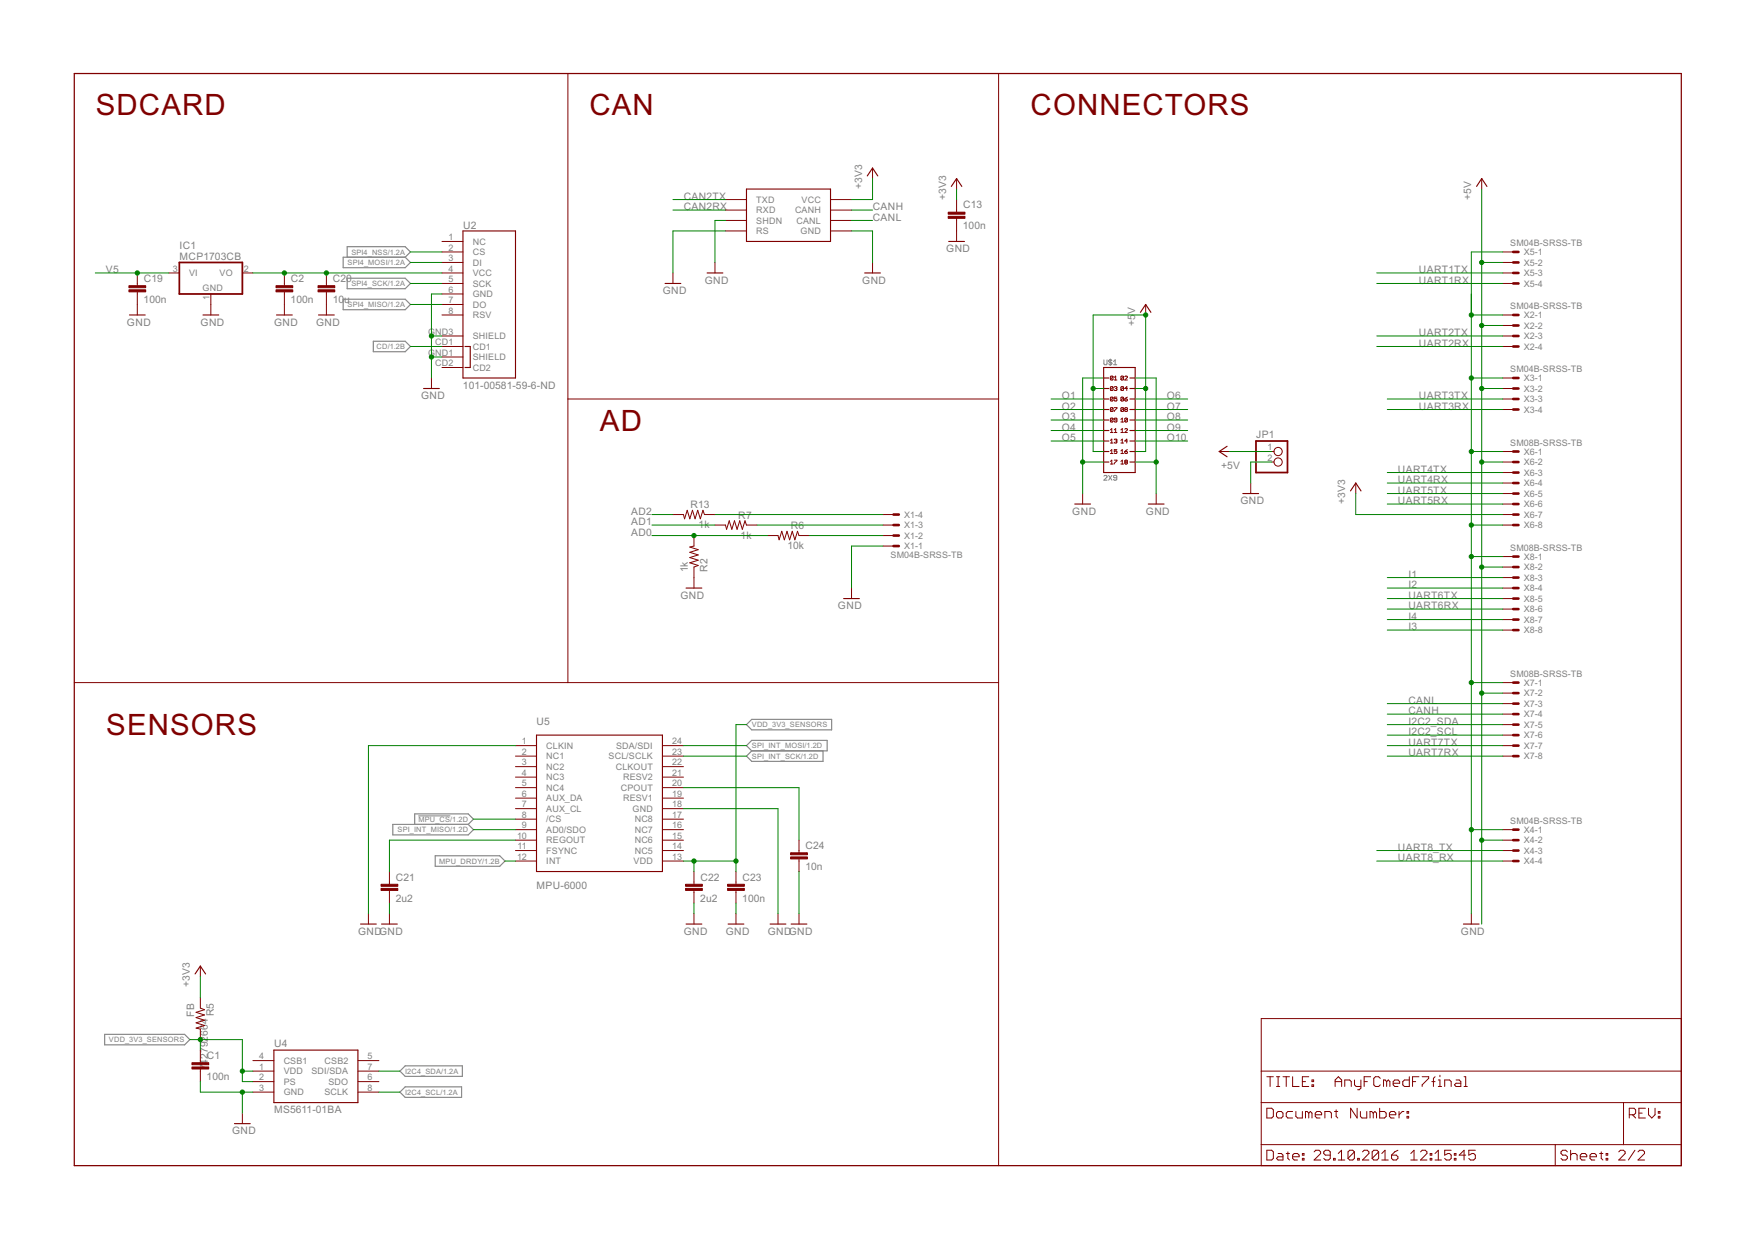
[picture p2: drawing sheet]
<svg xmlns="http://www.w3.org/2000/svg" width="297mm" height="210mm" viewBox="0 0 297 210" stroke-linecap="round" stroke-linejoin="round" font-family="sans-serif">
<path d="M186.8 60.9v.7l.2 .1h.2l.2-.1v-.7M187.9 60.8v1.1M188.2 61l-.1-.1-.5 .1 .2 .3h.3l.1 .2-.1 .2h-.3l-.2-.1M188.5 61.7h.5M188.5 61.2l.2-.3v.8M186.8 80.6l.2-.1 .4 .1v.2l-.6 .5h.6M187.6 80.5l.6 .8M188.2 80.5l-.6 .8M189 80.9h-.4l-.1-.1 .1-.3 .4 .1v.6l-.1 .1-.4-.1M70.8 138.1h5.4" fill="none" stroke="#808080" stroke-width=".17"/>
<g fill="none" stroke="#808080" stroke-width=".19">
<path d="M58.1 43.5h10.5l.9 .9-.9 .9h-10.5zM58.1 50.7h10.5l.9 .8-.9 .9h-10.5zM58.8 47.1h9.8l.9 .9-.9 .9h-9.8zM58.8 43.5v-1.7h9.8l.9 .9-.9 .8M63.2 57.8h5.4l.9 .9-.9 .8h-5.4zM66.5 139.6h12.7l.9 .8-.9 .9h-12.7zM70.2 139.6v-1.8h9l.9 .9-.9 .9M126.3 126.2l.9-.9h12.8v1.8h-12.8zM126.3 122.7l.9-.9h13.6v1.7h-13.6zM127.2 127.1l-.9 .9 .9 .9h12.1v-1.8M73.7 144.9h10.9l.9 .9-.9 .8h-10.9zM17.7 175.1h13.5l.9 .9-.9 .9h-13.5z"/>
<path d="M67.7 181.3l.9-.9h9.7v1.8h-9.7zM67.7 184.9l.9-.9h9.5v1.8h-9.5z"/>
</g>
<g fill="none" stroke="#800000" stroke-width=".17">
<path d="M96.1 12.4v103.1M169 12.4v184.9M122.8 33.8h3.5M122.8 35.6h3.5M122.8 37.3h3.5M122.8 39.1h3.5M140.6 33.8h3.5M140.6 35.6h3.5M140.6 37.3h3.5M140.6 39.1h3.5M147.7 28.4v1.8M161.9 30.2v1.8"/>
<path d="M161.9 33.8v2.1M161.9 37v3.9M250.8 30.2v1.8M23.2 46.2v2.1M23.2 49.4v3.9M28.6 46.2h1.8M35.7 49.8v3.5M41 46.2h1.8M48.1 46.2v2.1M48.1 49.4v3.9M55.2 46.2v2.1M55.2 49.4v3.9"/>
<path d="M74.8 42.7h3.6M74.8 44.4h3.6M74.8 46.2h3.6M74.8 48h3.6M74.8 53.3h3.6M74.8 56.9h3.6M74.8 58.7h3.6M74.8 49.8h3.6M74.8 51.5h3.6M74.8 40.9h3.6M113.9 46.2v1.8M121 44.4v1.8"/>
<path d="M147.7 44.4v1.8M193.9 51.5v1.8M254.3 42.7h1.8M254.3 44.4h1.8M254.3 46.2h1.8M254.3 48h1.8M254.3 53.3h1.8M254.3 55.1h1.8M254.3 56.9h1.8M254.3 58.7h1.8M73 64v1.8M74.8 60.4h3.6"/>
<path d="M74.8 62.2h3.6M96.1 67.5h72.9M187.9 73.2h.5M187.9 74.5l.3-.2v.7M187.9 72.8l.3-.2v.6M187.9 76.3l.3-.2v.7M187.9 78.1l.3-.2v.6M187.9 75h.5M187.9 76.8h.5M187.9 78.5h.5M188.4 63.8l-.4-.1-.1 .5M188.4 65.6l-.4-.2-.1 .6"/>
<path d="M188.4 67.3l-.4-.1-.1 .6M188.4 69.1l-.4-.1-.1 .6M188.4 70.9l-.4-.1-.1 .5M188.4 63.8l-.1 .5-.4-.1M188.4 65.6l-.1 .5-.4-.1M188.4 67.3l-.1 .6-.4-.1M188.4 69.1l-.1 .6-.4-.1M188.4 70.9l-.1 .5-.4-.1M188.4 63.8l-.5 .4M188.4 65.6l-.5 .4M188.4 67.3l-.5 .5M188.4 69.1l-.5 .5"/>
<path d="M188.4 70.9l-.5 .4M188.6 64.3h.4M188.6 63.9l.2-.2v.6M188.6 72.8l.2-.2v.6M188.6 65.6l.3-.2 .1 .2-.1 .2M188.6 69h.4l-.4 .7M188.6 74.4l.3-.1 .1 .1-.1 .3M188.6 77.9h.4l-.4 .6M188.6 73.2h.4M188.8 65.8h.1M188.8 74.7h.1M188.9 65.8l.1 .1-.1 .2-.3-.1"/>
<path d="M188.9 74.7l.1 .1-.1 .2-.3-.1M189 67.2h-.4v.3l.2-.1 .2 .1-.1 .4-.3-.1M189 71.1h-.3l-.1-.1 .1-.2 .3 .1v.4l-.1 .1-.3-.1M189 76.1h-.4v.3l.2-.1 .2 .1-.1 .4-.3-.2M189.7 71.4h.5M189.7 71l.2-.2v.6M189.7 72.8l.2-.2v.6M189.7 74.5l.2-.2v.7M189.7 76.3l.2-.2v.7M189.7 78.1l.2-.2v.6M189.7 73.2h.5M189.7 75h.5"/>
<path d="M189.7 76.8h.5M189.7 78.5h.5M190.2 63.8l-.4-.1-.1 .5M190.2 65.6l-.4-.2-.1 .6M190.2 63.8v.4l-.1 .1-.4-.1M190.2 65.6l-.1 .5-.4-.1M190.2 67.3l-.4-.1-.1 .6M190.2 69.1l-.4-.1-.1 .6M190.2 67.3v.5l-.1 .1-.4-.1M190.2 69.1v.5l-.1 .1-.4-.1M190.2 63.8l-.5 .4M190.2 65.6l-.5 .4"/>
<path d="M190.2 67.3l-.5 .5M190.2 69.1l-.5 .5M190.4 67.5h.3l.1 .3-.3 .1zM190.4 63.8l.1-.1 .3 .1-.4 .5h.4M190.4 72.7l.1-.1 .3 .1-.4 .5h.4M190.4 76.4h.3l.1 .2-.3 .2zM190.5 69.3h.2M190.5 69.3l-.1-.1 .1-.2 .3 .1-.1 .2M190.5 69.3l-.1 .1 .1 .3 .3-.1-.1-.3M190.5 78.2l-.1-.1 .1-.2 .3 .1-.1 .2M190.5 78.2l-.1 .1 .1 .2 .3-.1-.1-.2M190.5 78.2h.2"/>
<path d="M190.8 65.8h-.4l.3-.4v.7M190.8 70.9l-.1 .5-.3-.1M190.8 74.7h-.4l.3-.4v.7M190.8 67.2l-.4 .3M190.8 70.9l-.1-.1-.3 .1v.4M190.8 70.9l-.4 .4M190.8 76.1l-.4 .3M206.4 76.4h1.7M215.2 76.4h.4M215.2 78.2h.4M254.3 67.5h1.8M254.3 64h1.8"/>
<path d="M254.3 65.8h1.8M254.3 69.3h1.8M254.3 76.4h1.8M254.3 78.2h1.8M254.3 80h1.8M113.9 87.1h1.8l.2 .7 .4-1.4 .5 1.4 .4-1.4 .4 1.4 .5-1.4 .4 1.4 .5-1.4 .2 .7h1.8M117.5 90.7v1.7l-.7 .2 1.4 .4-1.4 .5 1.4 .4-1.4 .5 1.4 .4-1.4 .5 1.4 .4-.7 .3v3.5M121 88.9h1.8l.2 .7 .4-1.4 .5 1.4 .4-1.4 .5 1.4 .4-1.4 .4 1.4 .5-1.4 .2 .7h1.8M129.9 90.7h1.8l.2 .7 .4-1.5 .5 1.5 .4-1.5 .4 1.5 .5-1.5 .4 1.5 .5-1.5 .2 .8h1.8M144.1 99.5v1.8M149.5 87.1h1.7M149.5 88.9h1.7"/>
<path d="M149.5 90.7h1.7M149.5 92.4h1.7M183.2 83.5v1.8M195.7 83.5v1.8M211.7 81.8v1.7M229.5 81.8v1.7M254.3 94.2h1.8M254.3 96h1.8M254.3 97.8h1.8M254.3 99.5h1.8M254.3 81.8h1.8M254.3 83.5h1.8"/>
<path d="M254.3 85.3h1.8M254.3 87.1h1.8M254.3 88.9h1.8M12.6 115.5h156.4M254.3 115.5h1.8M254.3 101.3h1.8M254.3 103.1h1.8M254.3 104.9h1.8M254.3 106.7h1.8M254.3 117.3h1.8M254.3 119.1h1.8M87.2 126.2h3.6"/>
<path d="M87.2 128h3.6M87.2 129.8h3.6M87.2 131.6h3.6M87.2 133.3h3.6M87.2 135.1h3.6M87.2 136.9h3.6M87.2 138.7h3.6M112.1 126.2h3.6M112.1 128h3.6M112.1 129.8h3.6M112.1 131.6h3.6M112.1 133.3h3.6"/>
<path d="M112.1 135.1h3.6M112.1 136.9h3.6M112.1 138.7h3.6M254.3 126.2h1.8M254.3 128h1.8M254.3 120.9h1.8M254.3 122.7h1.8M254.3 124.4h1.8M62.4 154.6v1.8M65.9 147.5v2.2M65.9 150.7v2.2M65.9 154.6v1.8"/>
<path d="M87.2 140.4h3.6M87.2 142.2h3.6M87.2 144h3.6M87.2 145.8h3.6M112.1 140.4h3.6M112.1 142.2h3.6M112.1 144h3.6M112.1 145.8h3.6M117.5 147.5v2.2M117.5 150.7v2.2M117.5 154.6v1.8M124.6 147.5v2.2"/>
<path d="M124.6 150.7v2.2M124.6 154.6v1.8M131.7 154.6v1.8M135.2 142.2v2.1M135.2 145.4v2.1M135.2 154.6v1.8M249 154.6v1.8M254.3 140.4h1.8M254.3 142.2h1.8M254.3 144h1.8M254.3 145.8h1.8M33.9 163.5v1.8"/>
<path d="M33.9 168.9v1.7l.7 .3-1.4 .5 1.4 .4-1.4 .5 1.4 .4-1.4 .4 1.4 .5-1.4 .4 .7 .2v1.8M33.9 177.8v2.1M42.8 179.5h3.6M60.6 179.5h3.5M213.5 172.4h71.1v24.9h-71.1zM33.9 181v2.1M41 188.4v1.8M42.8 181.3h3.6M42.8 183.1h3.6M42.8 184.9h3.6M60.6 181.3h3.5M60.6 183.1h3.5"/>
<path d="M60.6 184.9h3.5M213.5 181.3h71.1M213.5 186.6h71.1M213.5 193.8h71.1M214.4 187.6h.8l.3 .3v1.1l-.3 .3h-.8zM214.4 194.7h.8l.3 .3v1.1l-.3 .3h-.8zM214.4 182.3h1.1M215 182.3v1.6M216 182.3h.6M216 183.9h.6M216.3 195.3h.6l.2 .2v.9h-.8l-.3-.3 .3-.3h.8M216.3 188.2h.6l.2 .2v.6l-.2 .3h-.6l-.3-.3v-.6z"/>
<path d="M216.3 182.3v1.6M217.1 182.3h1.1M217.7 195.3h.5M217.7 182.3v1.6M218 195v1.1l.2 .3M218.8 195.8h1.1v-.3l-.3-.2h-.5l-.3 .2v.6l.3 .3h.5M218.8 182.3v1.6h1.1M218.8 188.2h-.8l-.3 .2v.6l.3 .3h.8M219.3 188.2v.8l.3 .3h.8v-1.1M220.4 183.1h.6M220.4 196.1h.3v.3h-.3zM220.4 195.3h.3v.2h-.3z"/>
<path d="M221.5 182.3h-1.1v1.6h1.1M221.5 188.4l-.3-.2h-.2v1.1M221.5 188.4l.3-.2 .3 .2v.9M221.5 188.4v.9M222.1 182.8h.2v.3h-.2zM222.1 183.6h.2v.3h-.2zM222.4 195l.3-.3h.5l.3 .3v.3l-1.1 1.1h1.1M222.6 188.7h1.1v-.3l-.3-.2h-.5l-.3 .2v.6l.3 .3h.5M224.2 189.3v-1.1h.9l.2 .2v.9M225.1 195.5h-.8l-.3-.2v-.3l.3-.3h.6l.2 .3v1.1l-.2 .3h-.6l-.3-.3M225.7 196.1h.3v.3h-.3zM225.9 188.2h.5"/>
<path d="M226 183.1h1.1M226 183.9v-1.1l.5-.5 .6 .5v1.1M226.1 187.9v1.1l.3 .3M226.5 196.4h1.1M226.5 195.3l.6-.6v1.7M227.6 183.9v-1.1h.8l.3 .3v.8M229.2 195v1.1l-.2 .3h-.6l-.2-.3M229.2 195l-.2-.3h-.6l-.2 .3v1.1M229.2 195l-1 1.1M229.3 182.8v.8l.2 .3h.8M229.7 187.6v1.7l-1.1-1.7v1.7M229.8 196.1h.3v.3h-.3z"/>
<path d="M230.3 188.2v.8l.2 .3h.8v-1.1M230.3 182.8v1.4l-.2 .3h-.3M230.6 195l.3-.3h.5l.3 .3v.3l-1.1 1.1h1.1M230.9 183.1h.5M232 182.3h-1.1v1.6M232.4 188.4l-.2-.2h-.3v1.1M232.4 188.4v.9M232.4 188.4l.3-.2 .3 .2v.9M233.3 195v1.1l-.2 .3h-.6l-.3-.3M233.3 195l-.2-.3h-.6l-.3 .3v1.1M233.3 195l-1.1 1.1M233.5 187.6v1.7h.8l.3-.3v-.6l-.3-.2h-.8"/>
<path d="M233.6 182.5l-.3-.2h-.5l-.3 .2v1.1l.3 .3h.5l.3-.3M233.9 196.4h1.1M233.9 195.3l.5-.6v1.7M234.7 183.1l-.3-.3h-.2v1.1M234.7 183.1v.8M234.7 183.1l.3-.3 .2 .3v.8M235.2 188.7h1v-.3l-.2-.2h-.6l-.2 .2v.6l.2 .3h.6M235.5 195.5h.8l.3 .3v.3l-.3 .3h-.5l-.3-.3zM235.8 183.4h1.1v-.3l-.3-.3h-.5l-.3 .3v.5l.3 .3h.5M236.6 194.7l-.5 .3-.6 .5M236.8 188.2v1.1M237.6 188.2h-.3l-.5 .5"/>
<path d="M238.1 189h.3v.3h-.3zM238.1 188.2h.3v.2h-.3zM238.5 182.3v1.6h-.8l-.3-.3v-.5l.3-.3h.8M238.8 196.4h1.1M238.8 195.3l.5-.6v1.7M239.1 183.1h.5M240.2 182.3h-1.1v1.6M240.4 195l.3-.3h.5l.3 .3v.3l-1.1 1.1h1.1M240.7 182.3h1.1v.2l-1.1 1.1v.3M242.1 196.1h.2v.3h-.2zM242.1 195.3h.2v.2h-.2zM242.3 183.1h.6"/>
<path d="M242.9 196.4h1.1M242.9 195.3l.5-.6v1.7M242.9 182.3l-.3 .2v1.4M243.4 183.9h.6M243.4 182.8h.3v1.1M243.7 182v.3M244.5 183.9v-1.1h.8l.3 .3v.8M245.6 194.7h-1.1v.8l.6-.2h.2l.3 .2v.6l-.3 .3h-.5l-.3-.3M246.1 196.1h.3v.3h-.3zM246.1 195.3h.3v.2h-.3zM246.4 182.8h.6l.2 .3v.8h-.8l-.2-.3 .2-.2h.8M247.8 182.3h.3v1.6"/>
<path d="M247.8 183.9h.5M248.1 195.5h-1.1l.8-.8v1.7M249.7 194.7h-1.1v.8l.6-.2h.2l.3 .2v.6l-.3 .3h-.5l-.3-.3M263.2 193.8v3.5M265.3 195l-.3-.3h-.5l-.3 .3v.3l.3 .2h.5l.3 .3v.3l-.3 .3h-.5l-.3-.3M265.8 195.5l.3-.2h.6l.2 .2v.9M265.8 194.7v1.7M267.5 195.8h1.1v-.3l-.3-.2h-.6l-.2 .2v.6l.2 .3h.6M269.1 195.8h1.1v-.3l-.3-.2h-.5l-.3 .2v.6l.3 .3h.5M270.7 195.3h.6M271 195v1.1l.3 .3M271.8 196.1h.3v.3h-.3z"/>
<path d="M271.8 195.3h.3v.2h-.3zM274 195l.3-.3h.5l.3 .3v.3l-1.1 1.1h1.1M274.8 186.6v7.2M275.8 188.7h.8l.2-.3v-.5l-.2-.3h-.8v1.7M276.3 188.7l.5 .6M276.7 194.7l-1.1 1.7M277.2 195l.3-.3h.6l.2 .3v.3l-1.1 1.1h1.1M277.4 188.4h.5M278.5 187.6h-1.1v1.7h1.1M279 187.6v1.1l.6 .6 .5-.6v-1.1M280.7 189h.2v.3h-.2zM280.7 188.2h.2v.2h-.2z"/>
<circle cx="216.3" cy="76.4" r=".7"/>
<circle cx="216.3" cy="78.2" r=".7"/>
</g>
<g fill="none" stroke="#800000" stroke-width=".19">
<path d="M78.4 39.1h8.8v24.9h-8.8zM126.3 32h14.3v8.9h-14.3zM146.8 29.8l.9-1.4 .9 1.4M161 31.6l.9-1.4 .9 1.4M249.9 31.6l.9-1.4 .9 1.4M21.9 53.3h2.7M34.4 53.3h2.6M46.8 53.3h2.7M53.9 53.3h2.7M78.7 58.7h.9v3.5h-.9M112.6 48h2.6M119.7 46.2h2.6"/>
<path d="M146.3 46.2h2.7M160.6 40.9h2.6M193 52.9l.9-1.4 .9 1.4M71.7 65.8h2.7M186.8 62.2h5.3v17.8h-5.3zM186.8 64h.9M186.8 65.8h.9M186.8 67.5h.9M186.8 69.3h.9M186.8 71.1h.9M186.8 72.9h.9M186.8 74.7h.9"/>
<path d="M186.8 76.4h.9M186.8 78.2h.9M191.2 64h.9M191.2 65.8h.9M191.2 67.5h.9M191.2 69.3h.9M191.2 71.1h.9M191.2 72.9h.9M191.2 74.7h.9M191.2 76.4h.9M191.2 78.2h.9M207.7 75.5l-1.3 .9 1.3 .9"/>
<path d="M116.1 99.5h2.7M181.9 85.3h2.7M194.4 85.3h2.6M210.4 83.5h2.6M228.6 83.1l.9-1.3 .9 1.3M142.8 101.3h2.7M90.8 124.4h21.3v23.1h-21.3zM61 156.4h2.7M64.6 156.4h2.6M116.1 156.4h2.7M123.2 156.4h2.7M130.3 156.4h2.7"/>
<path d="M133.9 156.4h2.7M247.7 156.4h2.6M33 164.9l.9-1.4 .9 1.4M46.4 177.8h14.2v8.8h-14.2zM39.7 190.2h2.7"/>
</g>
<g fill="#800000" stroke="#800000" stroke-width=".17">
<path d="M32.5 180.6h2.8v.4h-2.8z"/>
<path d="M32.5 179.9h2.8v.3h-2.8z"/>
<path d="M64.5 150.4h2.8v.3h-2.8z"/>
<path d="M64.5 149.7h2.8v.3h-2.8z"/>
<path d="M116 150.4h2.9v.3h-2.9z"/>
<path d="M116 149.7h2.9v.3h-2.9z"/>
<path d="M133.8 145.1h2.9v.3h-2.9z"/>
<path d="M133.8 144.4h2.9v.3h-2.9z"/>
<path d="M123.1 150.4h2.9v.3h-2.9z"/>
<path d="M123.1 149.7h2.9v.3h-2.9z"/>
<path d="M160.5 36.6h2.8v.4h-2.8z"/>
<path d="M160.5 35.9h2.8v.4h-2.8z"/>
<path d="M46.7 49.1h2.9v.3h-2.9z"/>
<path d="M46.7 48.4h2.9v.3h-2.9z"/>
<path d="M21.8 49.1h2.9v.3h-2.9z"/>
<path d="M21.8 48.4h2.9v.3h-2.9z"/>
<path d="M53.8 49.1h2.9v.3h-2.9z"/>
<path d="M53.8 48.4h2.9v.3h-2.9z"/>
</g>
<path d="M12.6 12.4h272v184.9h-272z" fill="none" stroke="#800000" stroke-width=".21"/>
<g fill="none" stroke="#800000" stroke-width=".44">
<path d="M256.1 42.7h.9M256.1 44.4h.9M256.1 46.2h.9M256.1 48h.9M256.1 53.3h.9M256.1 55.1h.9M256.1 56.9h.9M256.1 58.7h.9M256.1 64h.9M256.1 65.8h.9M256.1 67.5h.9M256.1 69.3h.9"/>
<path d="M256.1 76.4h.9M256.1 78.2h.9M256.1 80h.9M151.2 87.1h.9M151.2 88.9h.9M151.2 92.4h.9M151.2 90.7h.9M256.1 94.2h.9M256.1 96h.9M256.1 97.8h.9M256.1 99.5h.9M256.1 81.8h.9"/>
<path d="M256.1 83.5h.9M256.1 85.3h.9M256.1 87.1h.9M256.1 88.9h.9M256.1 101.3h.9M256.1 103.1h.9M256.1 104.9h.9M256.1 106.7h.9M256.1 115.5h.9M256.1 117.3h.9M256.1 119.1h.9M256.1 120.9h.9"/>
<path d="M256.1 122.7h.9M256.1 124.4h.9M256.1 126.2h.9M256.1 128h.9M256.1 140.4h.9M256.1 142.2h.9M256.1 144h.9M256.1 145.8h.9"/>
</g>
<path d="M30.4 44.4h10.6v5.4h-10.6zM212.6 74.7h5.3v5.3h-5.3z" fill="none" stroke="#800000" stroke-width=".3"/>
<g fill="none" stroke="#008000" stroke-width=".17">
<path d="M113.9 33.8h8.9M113.9 35.6h8.9M122.8 39.1h-8.9v7.1M122.8 37.3h-1.8v7.1M144.1 39.1h3.6v5.3M144.1 37.3h3.6M144.1 35.6h3.6M147.7 30.2v3.6h-3.6M161.9 32v1.8M250.8 32v124.4M16.1 46.2h12.5M42.8 46.2h32"/>
<path d="M69.5 42.7h5.3M69.5 44.4h5.3M69.5 48h5.3M69.5 58.7h5.3M69.5 51.5h5.3M73 56.9h1.8M74.8 49.8h-1.8v14.2M233 56.9h21.3M233 48h21.3M233 46.2h21.3M233 58.7h21.3M249 53.3h5.3"/>
<path d="M250.8 55.1h3.5M250.8 44.4h3.5M254.3 42.7h-5.3v111.9M73 60.4h1.8M177.9 69.3h8.9M177.9 67.5h8.9M177.9 72.9h8.9M177.9 74.7h8.9M177.9 71.1h8.9M183.2 78.2h3.6M185 65.8h1.8M186.8 64h-3.6v19.5"/>
<path d="M186.8 76.4h-1.8v-23.1h8.9v23.1h-1.8M192.1 64h3.6v19.5M192.1 78.2h3.6M192.1 65.8h1.8M192.1 69.3h8.9M192.1 67.5h8.9M192.1 72.9h8.9M192.1 74.7h8.9M192.1 71.1h8.9M208.1 76.4h7.1M215.2 78.2h-3.5v3.6M234.8 69.3h19.5"/>
<path d="M234.8 67.5h19.5M234.8 80h19.5M249 64h5.3M249 76.4h5.3M250.8 78.2h3.5M250.8 65.8h3.5M110.3 88.9h10.7M110.3 87.1h3.6M110.3 90.7h19.6M121 87.1h28.5M128.1 88.9h21.4M137 90.7h12.5"/>
<path d="M149.5 92.4h-5.4v7.1M229.5 83.5v3.6h24.8M234.8 81.8h19.5M234.8 85.3h19.5M234.8 83.5h19.5M234.8 99.5h19.5M234.8 97.8h19.5M249 94.2h5.3M249 88.9h5.3M250.8 96h3.5M234.8 101.3h19.5M234.8 103.1h19.5"/>
<path d="M234.8 104.9h19.5M234.8 106.7h19.5M234.8 119.1h19.5M249 115.5h5.3M250.8 117.3h3.5M80.1 138.7h7.1M87.2 126.2h-24.8v28.4M115.7 136.9h16v17.7M115.7 126.2h10.6M115.7 133.3h19.5v8.9M115.7 128h10.6M126.3 122.7h-1.7v24.8"/>
<path d="M234.8 126.2h19.5M234.8 128h19.5M234.8 122.7h19.5M234.8 120.9h19.5M234.8 124.4h19.5M65.9 152.9v1.7M80.1 140.4h7.1M85.5 145.8h1.7M87.2 142.2h-21.3v5.3M115.7 145.8h8.9M117.5 145.8v1.7M117.5 152.9v1.7"/>
<path d="M124.6 152.9v1.7M135.2 147.5v7.1M233 145.8h21.3M233 144h21.3M249 140.4h5.3M250.8 142.2h3.5M32.1 176h8.9v7.1h1.8M33.9 165.3v3.6M33.9 176v1.8M33.9 183.1v1.8h8.9M41 184.9v3.5M41 181.3h1.8"/>
<path d="M64.1 184.9h3.6M64.1 181.3h3.6"/>
</g>
<g fill="#008000" stroke="#008000" stroke-width=".17">
<circle cx="41" cy="184.9" r=".36"/>
<circle cx="183.2" cy="78.2" r=".36"/>
<circle cx="195.7" cy="78.2" r=".36"/>
<circle cx="249" cy="140.4" r=".36"/>
<circle cx="249" cy="64" r=".36"/>
<circle cx="249" cy="53.3" r=".36"/>
<circle cx="249" cy="88.9" r=".36"/>
<circle cx="249" cy="94.2" r=".36"/>
<circle cx="249" cy="115.5" r=".36"/>
<circle cx="249" cy="76.4" r=".36"/>
<circle cx="73" cy="56.9" r=".36"/>
<circle cx="73" cy="60.4" r=".36"/>
<circle cx="33.9" cy="176" r=".36"/>
<circle cx="41" cy="181.3" r=".36"/>
<circle cx="117.5" cy="145.8" r=".36"/>
<circle cx="124.6" cy="145.8" r=".36"/>
<circle cx="185" cy="65.8" r=".36"/>
<circle cx="193.9" cy="65.8" r=".36"/>
<circle cx="193.9" cy="53.3" r=".36"/>
<circle cx="250.8" cy="55.1" r=".36"/>
<circle cx="250.8" cy="65.8" r=".36"/>
<circle cx="250.8" cy="44.4" r=".36"/>
<circle cx="250.8" cy="96" r=".36"/>
<circle cx="250.8" cy="117.3" r=".36"/>
<circle cx="250.8" cy="142.2" r=".36"/>
<circle cx="250.8" cy="78.2" r=".36"/>
<circle cx="117.5" cy="90.7" r=".36"/>
<circle cx="23.2" cy="46.2" r=".36"/>
<circle cx="48.1" cy="46.2" r=".36"/>
<circle cx="55.2" cy="46.2" r=".36"/>
</g>
<g font-size="5.6" fill="#800000">
<text x="16.2" y="19.6">SDCARD</text>
<text x="99.8" y="19.6">CAN</text>
<text x="174.4" y="19.6">CONNECTORS</text>
<text x="101.5" y="72.9">AD</text>
<text x="18" y="124.4">SENSORS</text>
</g>
<g font-size="1.9" fill="#808080">
<text x="115.7" y="35.5">CAN2RX</text>
<text x="115.7" y="33.8">CAN2TX</text>
<text x="145.9" y="32" transform="rotate(-90 145.9 32)">+3V3</text>
<text x="147.7" y="35.5">CANH</text>
<text x="160.1" y="33.8" transform="rotate(-90 160.1 33.8)">+3V3</text>
<text x="163" y="35.3">C13</text>
<text x="249" y="33.8" transform="rotate(-90 249 33.8)">+5V</text>
<text x="78.4" y="38.7">U2</text>
<text x="147.7" y="37.3">CANL</text>
<text x="163" y="38.8">100n</text>
<text x="17.9" y="46.2">V5</text>
<text x="24.3" y="47.7">C19</text>
<text x="30.4" y="44">MCP1703CB</text>
<text x="30.4" y="42.2">IC1</text>
<text x="49.2" y="47.7">C2</text>
<text x="56.3" y="47.7">C20</text>
<text x="119.3" y="48">GND</text>
<text x="145.9" y="48">GND</text>
<text x="160.2" y="42.7">GND</text>
<text x="240.2" y="48">UART1RX</text>
<text x="240.2" y="46.2">UART1TX</text>
<text x="24.3" y="51.3">100n</text>
<text x="49.2" y="51.3">100n</text>
<text x="56.3" y="51.3">10u</text>
<text x="112.2" y="49.8">GND</text>
<text x="192.1" y="53.1" transform="rotate(-90 192.1 53.1)">V</text>
<text x="21.5" y="55.1">GND</text>
<text x="33.9" y="55.1">GND</text>
<text x="46.4" y="55.1">GND</text>
<text x="53.5" y="55.1">GND</text>
<text x="192.1" y="55.1" transform="rotate(-90 192.1 55.1)">+5</text>
<text x="240.2" y="58.7">UART2RX</text>
<text x="240.2" y="56.9">UART2TX</text>
<text x="78.4" y="65.8">101-00581-59-6-ND</text>
<text x="71.3" y="67.5">GND</text>
<text x="179.7" y="69.3">O2</text>
<text x="179.7" y="67.5">O1</text>
<text x="179.7" y="71.1">O3</text>
<text x="197.5" y="67.5">O6</text>
<text x="197.5" y="69.3">O7</text>
<text x="197.5" y="71.1">O8</text>
<text x="240.2" y="69.3">UART3RX</text>
<text x="240.2" y="67.5">UART3TX</text>
<text x="179.7" y="72.9">O4</text>
<text x="179.7" y="74.7">O5</text>
<text x="197.5" y="72.9">O9</text>
<text x="197.5" y="74.7">O10</text>
<text x="212.6" y="74.2">JP1</text>
<text x="206.7" y="79.5">+5V</text>
<text x="236.6" y="81.8">UART4RX</text>
<text x="236.6" y="80">UART4TX</text>
<text x="236.6" y="83.5">UART5TX</text>
<text x="106.8" y="88.9">AD1</text>
<text x="106.8" y="87.1">AD2</text>
<text x="116.9" y="86.1">R13</text>
<text x="118.2" y="89.4">1k</text>
<text x="125" y="87.8">R7</text>
<text x="133.9" y="89.6">R6</text>
<text x="181.5" y="87.1">GND</text>
<text x="193.9" y="87.1">GND</text>
<text x="209.9" y="85.3">GND</text>
<text x="227.7" y="85.3" transform="rotate(-90 227.7 85.3)">+3V3</text>
<text x="236.6" y="85.3">UART5RX</text>
<text x="106.8" y="90.7">AD0</text>
<text x="125.4" y="91.2">1k</text>
<text x="133.3" y="93">10k</text>
<text x="115.2" y="101.3">GND</text>
<text x="116.4" y="96.9" transform="rotate(-90 116.4 96.9)">1k</text>
<text x="119.8" y="96.8" transform="rotate(-90 119.8 96.8)">R2</text>
<text x="238.4" y="101.3">UART6TX</text>
<text x="238.4" y="99.5">I2</text>
<text x="238.4" y="97.8">I1</text>
<text x="141.8" y="103.1">GND</text>
<text x="238.4" y="103.1">UART6RX</text>
<text x="238.4" y="104.9">I4</text>
<text x="238.4" y="106.7">I3</text>
<text x="238.4" y="119.1">CANL</text>
<text x="90.8" y="122.7">U5</text>
<text x="238.4" y="120.9">CANH</text>
<text x="238.4" y="124.4">I2C2_SCL</text>
<text x="238.4" y="122.7">I2C2_SDA</text>
<text x="238.4" y="126.2">UART7TX</text>
<text x="238.4" y="128">UART7RX</text>
<text x="136.3" y="143.7">C24</text>
<text x="236.6" y="144">UART8_TX</text>
<text x="67" y="149.1">C21</text>
<text x="118.6" y="149.1">C22</text>
<text x="125.7" y="149.1">C23</text>
<text x="136.3" y="147.3">10n</text>
<text x="236.6" y="145.8">UART8_RX</text>
<text x="67" y="152.6">2u2</text>
<text x="90.8" y="150.6">MPU-6000</text>
<text x="118.5" y="152.6">2u2</text>
<text x="125.6" y="152.6">100n</text>
<text x="60.6" y="158.2">GNDGND</text>
<text x="115.7" y="158.2">GND</text>
<text x="122.8" y="158.2">GND</text>
<text x="129.9" y="158.2">GNDGND</text>
<text x="247.3" y="158.2">GND</text>
<text x="32.1" y="167.1" transform="rotate(-90 32.1 167.1)">+3V3</text>
<text x="32.8" y="172.1" transform="rotate(-90 32.8 172.1)">FB</text>
<text x="36.2" y="172" transform="rotate(-90 36.2 172)">R5</text>
<text x="35" y="179.3">C1</text>
<text x="46.4" y="177.2">U4</text>
<text x="35" y="182.8">100n</text>
<text x="35.2" y="181.2" transform="rotate(-90 35.2 181.2)">7</text>
<text x="35.2" y="180.2" transform="rotate(-90 35.2 180.2)">42792664</text>
<text x="39.3" y="192">GND</text>
<text x="46.4" y="188.4">MS5611-01BA</text>
</g>
<g font-size="1.7" fill="#808080">
<text x="128" y="34.3">TXD</text>
<text x="135.7" y="34.3">VCC</text>
<text x="75.9" y="40.6">1</text>
<text x="80" y="41.4">NC</text>
<text x="128" y="36.1">RXD</text>
<text x="128" y="37.9">SHDN</text>
<text x="128" y="39.6">RS</text>
<text x="134.6" y="36.1">CANH</text>
<text x="134.8" y="37.9">CANL</text>
<text x="135.5" y="39.6">GND</text>
<text x="255.6" y="41.7">SM04B-SRSS-TB</text>
<text x="29.3" y="46">3</text>
<text x="32" y="46.7">VI</text>
<text x="37.2" y="46.7">VO</text>
<text x="41.3" y="46">2</text>
<text x="75.9" y="42.4">2</text>
<text x="75.9" y="44.2">3</text>
<text x="75.9" y="46">4</text>
<text x="75.9" y="47.7">5</text>
<text x="80" y="43.2">CS</text>
<text x="80" y="45">DI</text>
<text x="80" y="46.7">VCC</text>
<text x="257.9" y="43.2">X5-1</text>
<text x="257.9" y="45">X5-2</text>
<text x="257.9" y="46.7">X5-3</text>
<text x="34.3" y="49.2">GND</text>
<text x="35.4" y="50.8" transform="rotate(-90 35.4 50.8)">1</text>
<text x="75.9" y="49.5">6</text>
<text x="75.9" y="53.1">8</text>
<text x="75.9" y="51.3">7</text>
<text x="80" y="50.3">GND</text>
<text x="80" y="48.5">SCK</text>
<text x="80" y="53.9">RSV</text>
<text x="80" y="52.1">DO</text>
<text x="255.6" y="52.3">SM04B-SRSS-TB</text>
<text x="257.9" y="48.5">X5-4</text>
<text x="257.9" y="53.9">X2-1</text>
<text x="72.5" y="56.6">GND3</text>
<text x="73.7" y="58.4">CD1</text>
<text x="80" y="57.4">SHIELD</text>
<text x="80" y="59.2">CD1</text>
<text x="257.9" y="55.6">X2-2</text>
<text x="257.9" y="57.4">X2-3</text>
<text x="257.9" y="59.2">X2-4</text>
<text x="72.5" y="60.2">GND1</text>
<text x="73.7" y="62">CD2</text>
<text x="80" y="61">SHIELD</text>
<text x="80" y="62.7">CD2</text>
<text x="255.6" y="63">SM04B-SRSS-TB</text>
<text x="257.9" y="64.5">X3-1</text>
<text x="257.9" y="66.3">X3-2</text>
<text x="257.9" y="68.1">X3-3</text>
<text x="257.9" y="69.9">X3-4</text>
<text x="214.6" y="76.2">1</text>
<text x="214.6" y="78">2</text>
<text x="255.6" y="75.5">SM08B-SRSS-TB</text>
<text x="257.9" y="77">X6-1</text>
<text x="257.9" y="78.7">X6-2</text>
<text x="257.9" y="80.5">X6-3</text>
<text x="257.9" y="82.3">X6-4</text>
<text x="153" y="89.4">X1-3</text>
<text x="153" y="87.6">X1-4</text>
<text x="257.9" y="84.1">X6-5</text>
<text x="257.9" y="85.9">X6-6</text>
<text x="257.9" y="87.6">X6-7</text>
<text x="257.9" y="89.4">X6-8</text>
<text x="150.7" y="94.5">SM04B-SRSS-TB</text>
<text x="153" y="93">X1-1</text>
<text x="153" y="91.2">X1-2</text>
<text x="255.6" y="93.2">SM08B-SRSS-TB</text>
<text x="257.9" y="94.7">X8-1</text>
<text x="257.9" y="96.5">X8-2</text>
<text x="257.9" y="98.3">X8-3</text>
<text x="257.9" y="100.1">X8-4</text>
<text x="257.9" y="101.9">X8-5</text>
<text x="257.9" y="103.6">X8-6</text>
<text x="257.9" y="105.4">X8-7</text>
<text x="257.9" y="107.2">X8-8</text>
<text x="255.6" y="114.6">SM08B-SRSS-TB</text>
<text x="257.9" y="116.1">X7-1</text>
<text x="257.9" y="117.9">X7-2</text>
<text x="257.9" y="119.6">X7-3</text>
<text x="88.3" y="126">1</text>
<text x="113.8" y="126">24</text>
<text x="257.9" y="121.4">X7-4</text>
<text x="257.9" y="123.2">X7-5</text>
<text x="257.9" y="125">X7-6</text>
<text x="88.3" y="127.7">2</text>
<text x="88.3" y="129.5">3</text>
<text x="88.3" y="131.3">4</text>
<text x="92.5" y="126.7">CLKIN</text>
<text x="92.5" y="128.5">NC1</text>
<text x="92.5" y="130.3">NC2</text>
<text x="103" y="128.5">SCL/SCLK</text>
<text x="104.2" y="130.3">CLKOUT</text>
<text x="104.3" y="126.7">SDA/SDI</text>
<text x="113.8" y="131.3">21</text>
<text x="113.8" y="129.5">22</text>
<text x="113.8" y="127.7">23</text>
<text x="257.9" y="126.7">X7-7</text>
<text x="257.9" y="128.5">X7-8</text>
<text x="88.3" y="133.1">5</text>
<text x="88.3" y="134.8">6</text>
<text x="88.3" y="136.6">7</text>
<text x="92.5" y="132.1">NC3</text>
<text x="92.5" y="133.9">NC4</text>
<text x="92.5" y="135.6">AUX_DA</text>
<text x="92.5" y="137.4">AUX_CL</text>
<text x="105.1" y="133.8">CPOUT</text>
<text x="105.5" y="135.6">RESV1</text>
<text x="105.5" y="132.1">RESV2</text>
<text x="107.1" y="137.4">GND</text>
<text x="113.8" y="136.6">18</text>
<text x="113.8" y="134.8">19</text>
<text x="113.8" y="133.1">20</text>
<text x="87.5" y="142">10</text>
<text x="87.6" y="143.7">11</text>
<text x="88.3" y="138.4">8</text>
<text x="88.3" y="140.2">9</text>
<text x="92.4" y="139.2">/CS</text>
<text x="92.5" y="141">AD0/SDO</text>
<text x="92.5" y="142.7">REGOUT</text>
<text x="107.4" y="142.7">NC6</text>
<text x="107.4" y="141">NC7</text>
<text x="107.4" y="139.2">NC8</text>
<text x="113.8" y="143.7">14</text>
<text x="113.8" y="142">15</text>
<text x="113.8" y="140.2">16</text>
<text x="113.8" y="138.4">17</text>
<text x="255.6" y="139.5">SM04B-SRSS-TB</text>
<text x="257.9" y="141">X4-1</text>
<text x="257.9" y="142.7">X4-2</text>
<text x="87.5" y="145.5">12</text>
<text x="92.5" y="144.5">FSYNC</text>
<text x="92.5" y="146.3">INT</text>
<text x="107.2" y="146.3">VDD</text>
<text x="107.4" y="144.5">NC5</text>
<text x="113.8" y="145.5">13</text>
<text x="257.9" y="144.5">X4-3</text>
<text x="257.9" y="146.3">X4-4</text>
<text x="43.9" y="179.3">4</text>
<text x="62.2" y="179.3">5</text>
<text x="43.9" y="181.1">1</text>
<text x="43.9" y="182.8">2</text>
<text x="43.9" y="184.6">3</text>
<text x="48" y="180.1">CSB1</text>
<text x="48" y="181.9">VDD</text>
<text x="48" y="183.6">PS</text>
<text x="48" y="185.4">GND</text>
<text x="52.7" y="181.8">SDI/SDA</text>
<text x="54.9" y="185.4">SCLK</text>
<text x="54.9" y="180.1">CSB2</text>
<text x="55.6" y="183.6">SDO</text>
<text x="62.2" y="184.6">8</text>
<text x="62.2" y="182.8">6</text>
<text x="62.2" y="181.1">7</text>
</g>
<g font-size="1.4" fill="#808080">
<text x="58.8" y="44.9">SPI4_MOSI/1.2A</text>
<text x="59.5" y="43.1">SPI4_NSS/1.2A</text>
<text x="58.8" y="52">SPI4_MISO/1.2A</text>
<text x="59.5" y="48.4">SPI4_SCK/1.2A</text>
<text x="63.7" y="59.1">CD/1.2B</text>
<text x="127.3" y="123.1">VDD_3V3_SENSORS</text>
<text x="127.3" y="126.7">SPI_INT_MOSI/1.2D</text>
<text x="127.3" y="128.4">SPI_INT_SCK/1.2D</text>
<text x="67.3" y="140.9">SPI_INT_MISO/1.2D</text>
<text x="70.8" y="139.1">MPU_CS/1.2D</text>
<text x="74.3" y="146.2">MPU_DRDY/1.2B</text>
<text x="18.4" y="176.4">VDD_3V3_SENSORS</text>
<text x="68.6" y="181.8">I2C4_SDA/1.2A</text>
<text x="68.6" y="185.3">I2C4_SCL/1.2A</text>
</g>
</svg>
